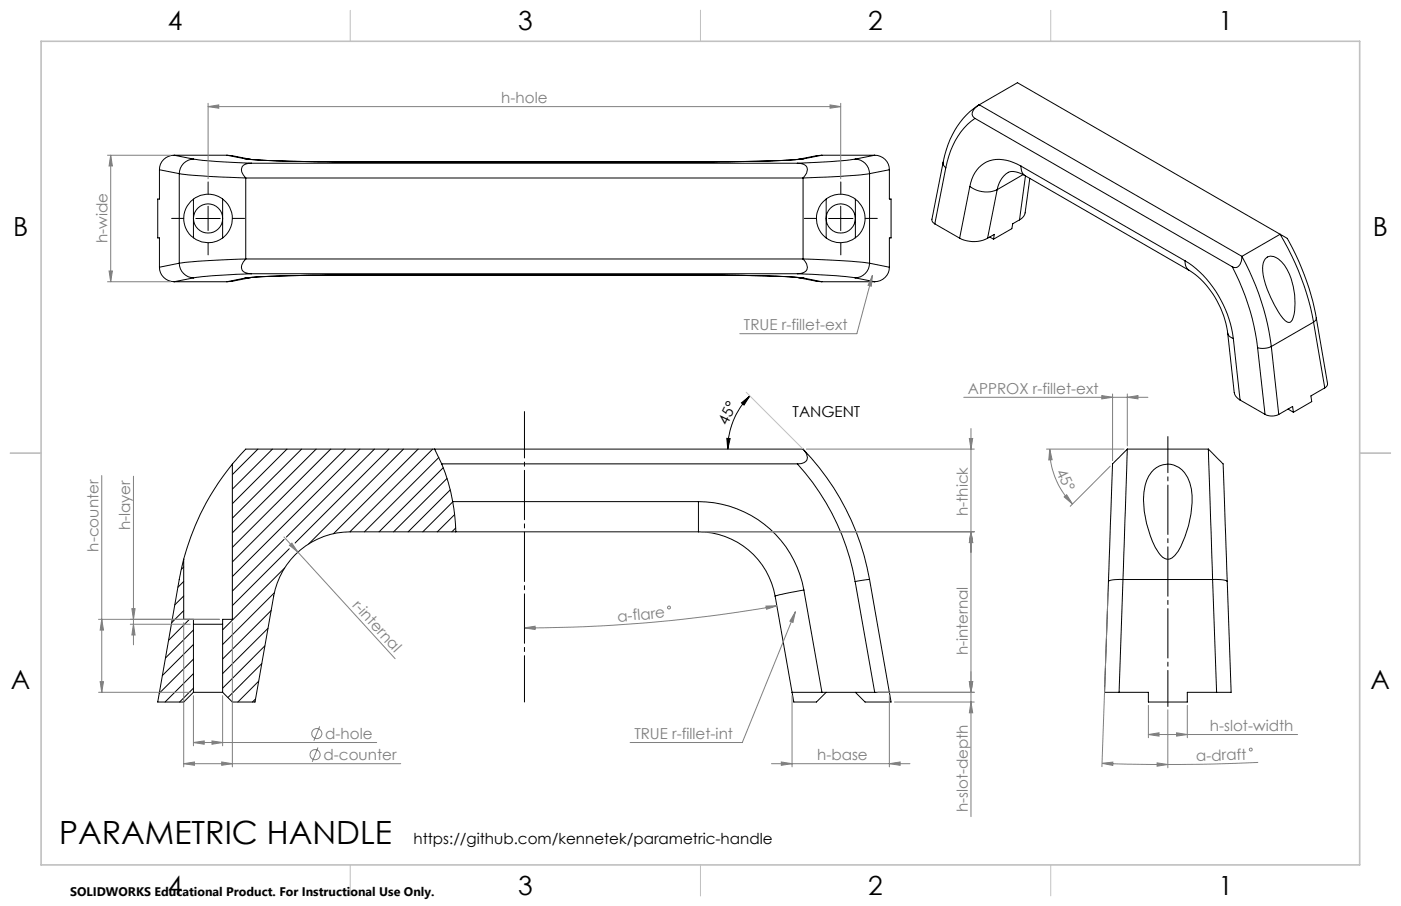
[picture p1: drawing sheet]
<svg xmlns="http://www.w3.org/2000/svg" width="432mm" height="279mm" viewBox="0 0 432 279" stroke-linecap="round" stroke-linejoin="round" font-family="sans-serif">
<g fill="none" stroke="#000" stroke-width=".31">
<path d="M300.5 36.5a23 23 0 0 0-9 15.3M300.5 36.5l79.3 45.8M301.7 32.4a25.7 25.7 0 0 0-11 17.6M301.7 32.4h.1M301.8 32.3a3.1 3.1 0 0 0-2 3.4l.7 .8M301.8 32.3l81 46.8M301.8 32.3l11.8-6.8 80.9 46.7M49.1 52.4l6.1 1.2M49.1 52.4v9h-.5v12h.5v9M53.7 47.9a4.5 4.5 0 0 0-4.6 4.5M53.7 47.9l6 1.2M53.7 47.9h16.2"/>
<path d="M55.2 53.6l9.1 .8 11.4 .5M55.2 53.6v27.6M59.7 49.1a4.5 4.5 0 0 0-4.5 4.5M59.7 49.1l7.2 .7 10.6 .5M69.9 47.9l7.4 1.2M69.9 47.9l5.6 1.1M75.5 49l13 .7 19.5 .2M75.5 49a314 314 0 0 0 32.5 .9M75.7 54.9h171.8M75.7 54.9v25M77.5 50.3a2.61 2.61 0 0 0-3.1 1.9l.1 .8 1.2 1.9M77.5 50.3h168.2"/>
<path d="M108 49.9h.1M108 49.9h107.3M215.3 49.9h.1M245.7 50.3a2.57 2.57 0 0 1 3.1 2l-.2 1.1-1.1 1.5M246.1 49.1l-.6 .1a436.3 436.3 0 0 1-30.2 .7M247.5 54.9v25M247.8 49a314 314 0 0 1-32.5 .9M247.8 49l-1.8 .1M253.3 47.9l-7.3 1.2M253.3 47.9h16.3M253.3 47.9l-5.5 1.1M263.6 49.1a4.5 4.5 0 0 1 4.4 4.5"/>
<path d="M263.6 49.1l-7.2 .7-10.7 .5M268 53.6l-9.1 .8-11.4 .5M268 53.6v27.6M269.6 47.9a4.5 4.5 0 0 1 4.5 4.5M269.6 47.9l-6 1.2M274.1 52.4l-6.1 1.2M274.1 52.4v9h.5v12h-.5v9M290.7 50l-3.5 17.8 .2 .7 .7 .5M290.7 50l.2 1 .6 .8M291.5 51.8l-3.4 17.2M298.9 57.5a8.5 8.5 0 0 0 8.4 1M298.9 57.5l-3.1 15.9"/>
<path d="M307.3 58.5l-2.9 15M314.7 51.2a11.2 11.2 0 0 0-11.5-.8 10.3 10.3 0 0 0-4.3 7.1M314.7 51.2v.7a2.63 2.63 0 0 0 1.2 2.3M314.7 51.2l50.5 29.2M315.3 53.8l-8 4.7M315.9 54.2a5.8 5.8 0 0 0-5.1-1 7.5 7.5 0 0 0-3.5 5.3M315.9 54.2l50.6 29.2M316.1 54.3l-1.9 13.5M317.4 55l-1.5 10.7-.7 1.3-1 .8M59.6 61.4v12M60.4 67.4h7.5M64.1 63.6v7.5"/>
<path d="M68.6 61.4v12M75.7 79.9l-13.2 .6-7.3 .7M75.7 79.9a2.69 2.69 0 0 0-.7 3.8l.6 .4 1.9 .3M75.7 79.9h171.8M247.5 79.9l13.2 .6 7.3 .7M247.5 79.9a2.89 2.89 0 0 1 .9 3.7l-1.5 .7-1.2 .1M254.6 61.4v12M255.4 67.4h7.5M259.1 63.6v7.5M263.6 61.4v12M288.1 69l7.7 4.4M295.8 73.4a9.3 9.3 0 0 0 8.6 .1"/>
<path d="M304.4 73.5l2.1-1.2-.3 1.5M305 73.1l1.2 .7M314.2 67.8l-2.1 1.2-.2 1.5-5.7 3.3M382.8 79.1a78.7 78.7 0 0 1 9 27.8M382.8 79.1a3.1 3.1 0 0 1-1.9 3.4l-1.1-.2M390 79.8a2.75 2.75 0 0 1 4 .1 14.2 14.2 0 0 1 4.6 8.5 16.6 16.6 0 0 1-.3 10.3 1.22 1.22 0 0 1-2.2 .2 32.4 32.4 0 0 1-6.9-15.2l.2-2.6zM394.5 72.2l1.3 .8a2.55 2.55 0 0 1 1.6 1.7 78.3 78.3 0 0 1 8.3 23.4M394.5 72.2a82.2 82.2 0 0 1 10.3 27.1M394.5 72.2l-11.7 6.9M49.1 82.4a4.5 4.5 0 0 0 4.6 4.5M53.7 86.9h16.2M55.2 81.2a4.6 4.6 0 0 0 4.5 4.5"/>
<path d="M55.2 81.2l-6.1 1.2M59.7 85.7l-6 1.2M75.5 85.8l-5.6 1.1M77.3 85.6l-7.4 1.3M77.5 84.4l-12.3 .7-5.5 .6M77.5 84.4h168.2M108 84.8l-15.1 .1a134.9 134.9 0 0 0-16.1 .8l-1.3 .1M108 84.8h-2.4a334.1 334.1 0 0 0-30.1 1M108 84.8h.1M108 84.8h107.3M215.3 84.8l21.1 .3 9.7 .5M215.3 84.8h2.4a334.3 334.3 0 0 1 30.1 1"/>
<path d="M215.3 84.8h.1M245.7 84.4l12.3 .7 5.6 .6M246 85.6l7.3 1.3M246 85.6l1.8 .2M247.8 85.8l5.5 1.1M253.3 86.9h16.3M263.6 85.7l6 1.2M268 81.2a4.6 4.6 0 0 1-4.4 4.5M268 81.2l6.1 1.2M274.1 82.4a4.5 4.5 0 0 1-4.5 4.5M365.2 80.4a33.5 33.5 0 0 1 14.9 24M365.2 80.4l.4 1.9 .9 1.1"/>
<path d="M366.5 83.4a27.4 27.4 0 0 1 11.9 19.4M379.8 82.3a73.4 73.4 0 0 1 7.8 24.9M404.8 99.3l-13 7.6M404.8 99.3l3.5 20.3M405.7 98.1l3.5 20.2-.3 .8-.6 .5M405.7 98.1l-.2 .7-.7 .5M378.4 102.8l2 18.3a3 3 0 0 0 1.8 2.3M378.4 102.8l.3 .7 1.4 .9M380.1 104.4l2.1 19M387.6 107.2l2.3 20.6M391.8 106.9a6 6 0 0 1-4.2 .3M391.8 106.9l2.3 20.9"/>
<path d="M408.3 119.6l-4.3 2.5 .3 1.8-5.7 3.2M79.5 138.5l-7.9 7.9M84 138.5l-12.4 12.3M88.4 138.5l-16.8 16.8M93 138.5l-21.4 21.3M97.4 138.5l-25.8 25.8M101.9 138.5l-30.3 30.3M106.4 138.5l-34.8 34.8M110.9 138.5l-39.3 39.3M115.4 138.5l-27.1 27.1M119.9 138.5l-29 29M124.4 138.5l-29.3 29.2"/>
<path d="M128.9 138.5l-26.1 26.1M133.3 138.5l-25.5 25.5M133.9 138.5l2.2 4.6M224 135.2l1 .1-.7 3.2zM228.5 124.2l2.6-2.1-1.8 2.8zM231.1 122.1a23.1 23.1 0 0 0-6.8 16.4M247.5 138.5a77.8 77.8 0 0 1 20.5 40.2M247.5 138.5a2.92 2.92 0 0 1 .9 3.8l-1.5 .7-1.2 .1M247.5 138.5h-171.8l-4.1 4.6M347.5 138.5l-1.4 40.2M347.5 138.5l-4.6 4.6-1.3 36.3M347.5 138.5h24.9"/>
<path d="M372.4 138.5l1.3 40.2M372.4 138.5l4.6 4.6 1.2 36.3M382.2 123.4l7.7 4.4M389.9 127.8a4.6 4.6 0 0 0 4.2 0M397 126.2l1.6 .9M398.6 127.1l-.2-1.8-4.3 2.5M71.6 143.1a77.5 77.5 0 0 0-15 29.4M71.6 143.1v47.9h-3v22.5M135.3 141.1l-23 22.9M136.1 143.1a53.5 53.5 0 0 1 3.4 11.6M136.1 143.1h109.6M136.6 144.2l-19.8 19.8"/>
<path d="M137.8 147.5l-16.5 16.5M138.8 151.1l-13 12.9M139.5 154.7l.7 5.1 .3 4.2M139.5 154.7h75.8M139.6 154.8l-9.3 9.2M140.1 158.7l-5.3 5.3M215.3 154.7a33 33 0 0 1 32.5 27.3M215.3 154.7v9.3M245.7 143.1a72.6 72.6 0 0 1 17.9 36.3M355.6 144.9a6.5 6.5 0 0 1 10.4 2.3 17.5 17.5 0 0 1 1.1 11.3 29.4 29.4 0 0 1-5 12.8 2.59 2.59 0 0 1-4.4-.1 29.5 29.5 0 0 1-4.7-21.6 9.5 9.5 0 0 1 2.6-4.7zM56.6 172.5l-1.2 5.4-6.8 38.6h8l3-3M56.6 172.5v18.5h3v22.5"/>
<path d="M56.6 174.8l-.7 .8M56.6 179.3l-1.8 1.8M87.6 166.3l-16 16M87.7 175.2l-19.1 19M89.1 169.2l-17.5 17.6M140.4 162.8l-1.1 1.2M215.3 164a24 24 0 0 1 23.6 19.8M215.3 164h-107.3a24 24 0 0 0-23.7 19.8l-5.7 32.7h-7l-3-3M263.6 179.4l6 34.1M268 178.7l-4.4 .7M268 178.7l6.1 34.8M341.6 179.4l-1.2 34.1h4.5"/>
<path d="M346.1 178.7a6.7 6.7 0 0 0-4.5 .7M346.1 178.7l-1.2 34.8M346.1 178.7h27.6M373.7 178.7a6.8 6.8 0 0 1 4.5 .7M373.7 178.7l1.3 34.8M378.2 179.4l1.2 34.1h-4.4M56.6 183.8l-2.7 2.7M56.6 188.3l-3.7 3.7M58.4 191l-6.4 6.4M59.6 192.5h9M59.6 194.3l-8.6 8.6M59.6 198.8l-9.6 9.6"/>
<path d="M81.6 199.2l-13 13M82.6 193.7l-14 14M83.6 188.3l-15 14.9M84.6 182.8l-16 16M238.9 183.8l5.8 32.7h6.9l3-3M247.8 182l-8.9 1.8M247.8 182l5.5 31.5M59.6 213.5h9M59.6 203.3l-10.5 10.5M59.6 207.8l-8.7 8.7M59.6 212.2l-4.2 4.3M78.8 215.5l-1 1"/>
<path d="M79.7 210.1l-6.4 6.4M80.7 204.6l-10.5 10.5M244.1 213.5h9.2M253.3 213.5h16.3M263.6 213.5l3 3h8l-.5-3M269.6 213.5h4.5M344.9 213.5h9v3h12v-3h9.1"/>
<circle cx="64.1" cy="67.4" r="7.5"/>
<circle cx="64.1" cy="67.4" r="4.5"/>
<circle cx="259.1" cy="67.4" r="4.5"/>
<circle cx="259.1" cy="67.4" r="7.5"/>
</g>
<g fill="none" stroke="#808080" stroke-width=".31">
<path d="M64.1 32.9l3.3-.6v1.1zM64.1 31.9v23.2M64.1 32.9h195M255.8 32.3l3.3 .6-3.3 .5zM259.1 31.9v23.2M33.1 47.9h19.6M34.1 47.9l.5 3.3h-1zM34.1 47.9v39M33.1 86.9h19.6M33.6 83.6h1l-.5 3.3zM268.9 84.9l-.4 3.4-1-.3zM268.9 84.9l-4.8 18h-36.1"/>
<path d="M248.5 138.5h51.8M297 122.5h56.8M298.8 135.2h1l-.5 3.3zM299.3 132.2v119.6M322.5 138.5h24M323.5 138.5l.8 3.3-1 .1zM323.5 138.5a24 24 0 0 0 7.1 16.9M339.6 122l3.3 .5-3.3 .5zM342.9 121.5v20.6M347.5 122.5l3.2-.5v1zM347.5 121.5v16M31.4 146.6v66.9"/>
<path d="M41.1 146.9v52M328 153.2l.8-.6 1.8 2.8zM342.2 143.8l-12.4 12.3M87.5 165.6l4.3 4.7M89.2 168.2l.8-.7 1.8 2.8zM91.8 170.3l30 32.8M216.3 164h84M299.3 164l.5 3.3h-1zM30.4 191h37.2M31.4 191l.5 3.3h-1zM40.1 192.5h18.5M40.6 187.7h1l-.5 3.3z"/>
<path d="M41.1 192.5l.5 3.3h-1zM56.6 192v44.5M71.6 192v44.5M161.6 193.6l3.3-.5v1zM236.1 186.9l3.3-.1-3.1 1.1zM239.4 186.8a445.2 445.2 0 0 1-77.8 6.8M245.1 188.7l-.7 3.2-.9-.3zM245.1 188.7l-16.3 40.3h-34.6M341.5 183l-1.9 53.4M30.4 213.5h28.2M30.9 210.2h1l-.5 3.3zM59.6 214.5v15.5"/>
<path d="M68.6 214.5v15.5M244.1 214.5v22M270.6 213.5h29.7M274.1 214.5v22M275.7 216.5h24.6M298.8 210.2h1l-.5 3.3zM299.3 216.5l.5 3.3h-1zM353.9 217.5v10M359.9 218.9v17.9M365.9 217.5v10M56.6 235.5l3.3-.5v1zM56.6 235.5h66.9"/>
<path d="M59.6 229l3.3-.5v1zM59.6 229h56.5M65.3 228.5l3.3 .5-3.3 .5zM68.3 235l3.3 .5-3.3 .5zM98 230.5l-1.8 4.4M98.5 224l-1.8 4.5M237.8 235.5h42.7M240.8 235l3.3 .5-3.3 .5zM274.1 235.5l3.3-.5v1zM339.7 235.4l3.3-.4v1zM339.7 235.4l20.2 .4M353.9 226.5l3.3-.5v1z"/>
<path d="M353.9 226.5h46M356.6 235.3l3.3 .5-3.3 .5zM362.6 226l3.3 .5-3.3 .5zM387.8 235.1l-14 .5-13.9 .2"/>
<circle cx="206.2" cy="187.4" r=".44"/>
<circle cx="97.1" cy="232.7" r="1.56"/>
<circle cx="97.6" cy="226.2" r="1.55"/>
<circle cx="385.5" cy="231.2" r=".44"/>
</g>
<path d="M64.1 59.9v-3.8M259.1 59.9v-3.8M56.6 67.4h-3.7M64.1 74.9v3.7M71.6 67.4h3.8M251.6 67.4h-3.7M259.1 74.9v3.7M266.6 67.4h3.8" fill="none" stroke="#000" stroke-width=".31" stroke-dasharray="15.2 1.3 1.3 1.3"/>
<path d="M161.6 126.9v89.6" fill="none" stroke="#000" stroke-width=".31" stroke-dasharray="15.2 1.3 1.3 1.3" stroke-dashoffset=".9"/>
<path d="M360 217.9v-83.3" fill="none" stroke="#000" stroke-width=".31" stroke-dasharray="15.2 1.3 1.3 1.3" stroke-dashoffset="4.1"/>
<path d="M108 3.2v9.5M215.9 3.2v9.5M323.8 3.2v9.5M3.1 139.7h9.6M230 121l17.5 17.5M419.1 139.7h9.5M108 266.7v9.6M215.9 266.7v9.6M323.8 266.7v9.6" fill="none" stroke="#c0c0c0" stroke-width=".31"/>
<path d="M12.7 12.7h406.4v254h-406.4z" fill="none" stroke="#c0c0c0" stroke-width=".5"/>
<path d="M228.5 124.2l2.6-2.1-1.8 2.8zM224 135.2l1 .1-.7 3.2z" fill="#000"/>
<g fill="#808080">
<path d="M89.2 168.2l.8-.7 1.8 2.8z"/>
<path d="M347.5 122.5l3.2-.5v1zM339.6 122l3.3 .5-3.3 .5z"/>
<path d="M245.1 188.7l-1.6 2.9 .9 .3zM64.1 32.9l3.3-.6v1.1zM255.8 32.3l3.3 .6-3.3 .5zM268.9 84.9l-1.4 3.1 1 .3z"/>
<path d="M65.3 228.5l3.3 .5-3.3 .5zM59.6 229l3.3-.5v1zM68.3 235l3.3 .5-3.3 .5zM56.6 235.5l3.3-.5v1z"/>
<path d="M339.7 235.4l3.3-.4v1zM356.6 235.3l3.3 .5-3.3 .5z"/>
<path d="M161.6 193.6l3.3-.5v1zM236.1 186.9l3.3-.1-3.1 1.1z"/>
<path d="M298.8 210.2h1l-.5 3.3zM299.3 216.5l.5 3.3h-1z"/>
<path d="M298.8 135.2h1l-.5 3.3zM299.3 164l.5 3.3h-1zM299.3 164l.5 3.3h-1zM298.8 210.2h1l-.5 3.3zM40.6 187.7h1l-.5 3.3zM41.1 192.5l.5 3.3h-1zM34.1 47.9l.5 3.3h-1zM33.6 83.6h1l-.5 3.3z"/>
<path d="M30.9 210.2h1l-.5 3.3zM31.4 191l.5 3.3h-1z"/>
<path d="M323.5 138.5l.8 3.3-1 .1zM328 153.2l.8-.6 1.8 2.8z"/>
<path d="M240.8 235l3.3 .5-3.3 .5zM274.1 235.5l3.3-.5v1z"/>
<path d="M353.9 226.5l3.3-.5v1zM362.6 226l3.3 .5-3.3 .5z"/>
</g>
<text font-size="9.9" x="18.2" y="260.3">PARAMETRIC HANDLE</text>
<g font-size="8.1">
<text x="51.7" y="9.3">4</text>
<text x="159.7" y="9.3">3</text>
<text x="267.6" y="9.3">2</text>
<text x="375.6" y="9.3">1</text>
<text x="4" y="72.8">B</text>
<text x="423.1" y="72.8">B</text>
<text x="3.3" y="212.5">A</text>
<text x="422.4" y="212.5">A</text>
<text x="51.7" y="276">4</text>
<text x="159.7" y="276">3</text>
<text x="267.6" y="276">2</text>
<text x="375.6" y="276">1</text>
</g>
<g font-size="4.7" fill="#808080">
<text x="154.5" y="31.8">h-hole</text>
<text x="33.1" y="74.9" transform="rotate(-90 33.1 74.9)">h-wide</text>
<text x="229.3" y="101.9">TRUE r-fillet-ext</text>
<text x="298.3" y="121.5">APPROX r-fillet-ext</text>
<text x="325.4" y="145.5" transform="rotate(64 325.4 145.5)">45°</text>
<text x="298.3" y="159.1" transform="rotate(-90 298.3 159.1)">h-thick</text>
<text x="40.1" y="163.6" transform="rotate(-90 40.1 163.6)">h-layer</text>
<text x="30.4" y="170.1" transform="rotate(-90 30.4 170.1)">h-counter</text>
<text x="108.4" y="186.9" transform="rotate(48 108.4 186.9)">r-internal</text>
<text x="190.4" y="191.7" transform="rotate(-5 190.4 191.7)">a-flare</text>
<text x="298.3" y="202.1" transform="rotate(-90 298.3 202.1)">h-internal</text>
<text x="100.2" y="227.9">d-hole</text>
<text x="195.5" y="228">TRUE r-fillet-int</text>
<text x="372.9" y="225.5">h-slot-width</text>
<text x="99.7" y="234.4">d-counter</text>
<text x="251.9" y="234.5">h-base</text>
<text x="368.7" y="234.7" transform="rotate(-2 368.7 234.7)">a-draft</text>
<text x="298.3" y="250.5" transform="rotate(-90 298.3 250.5)">h-slot-depth</text>
</g>
<g font-size="4.7">
<text x="224.1" y="131.2" transform="rotate(-64 224.1 131.2)">45°</text>
<text x="244.3" y="128.5">TANGENT</text>
<text x="127.4" y="260.3">https://github.com/kennetek/parametric-handle</text>
</g>
<text font-size="3.8" x="21.6" y="276.3">SOLIDWORKS Educational Product. For Instructional Use Only.</text>
</svg>
